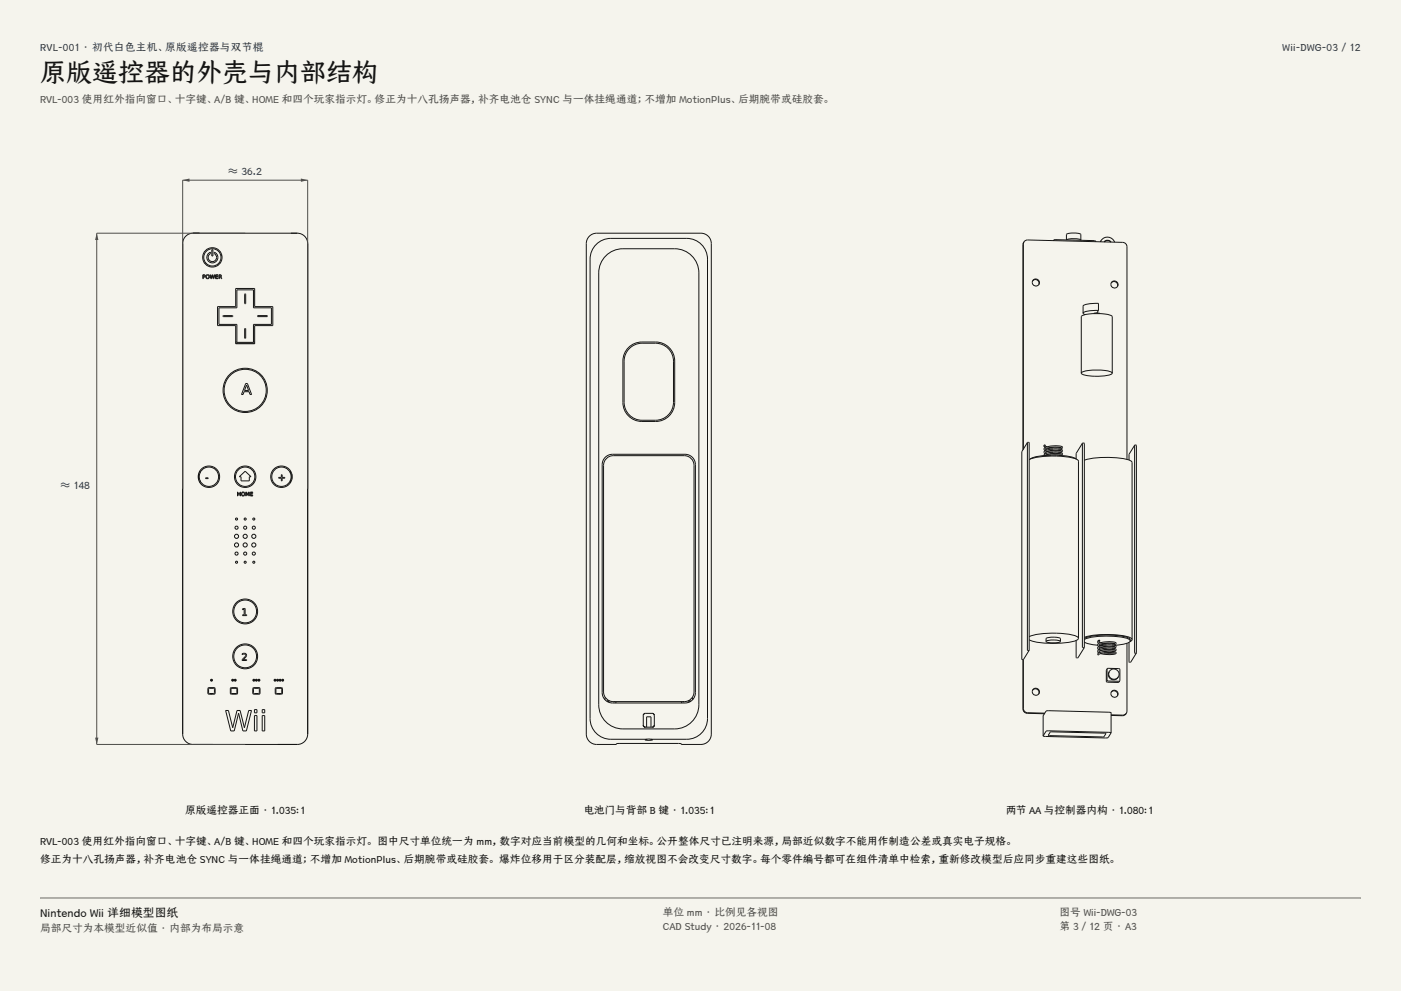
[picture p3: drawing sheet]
<svg xmlns="http://www.w3.org/2000/svg" width="420mm" height="297mm" viewBox="0 0 420 297" stroke-linecap="round" stroke-linejoin="round" font-family="sans-serif">
<g fill="#f5f4ed">
<path d="M0 0h420v297h-420z"/>
<path d="M12 12h396v275h-396z"/>
</g>
<g fill="none" stroke="#141413" stroke-width=".3">
<path d="M57.7 69.9h.1M57.9 69.9a3.1 3.1 0 0 0-3.1 3.1v147a3.1 3.1 0 0 0 3.1 3.1h31.2a3.1 3.1 0 0 0 3.1-3.1v-147a3.1 3.1 0 0 0-3.1-3.1M57.9 69.9h1.9M57.9 69.9h31.2M61.6 78.7l-.2 .2M62.7 75.8l.4-.2v.4a1.26 1.26 0 0 0-.4 1.9 1.26 1.26 0 0 0 1.9 0 1.26 1.26 0 0 0-.4-1.9v-.4a1.66 1.66 0 0 1 .9 2.4 1.66 1.66 0 0 1-2.5 .4 1.66 1.66 0 0 1 .1-2.6zM63.5 74.9h.3v1.8h-.3zM66.5 76.6h-.3M87.2 69.9h1.9M89.3 69.9h.1M60.8 82.3h.4a.38 .38 0 0 1 .3 .5 .38 .38 0 0 1-.5 .2l-.2 .5zM61 82.5h.3v.4h-.3z"/>
<path d="M62.9 82.3l.4 1 .3-1h.1l.3 1 .4-1-.3 1.2h-.2l-.2-1-.3 1h-.2zM64.6 82.3h.7l-.5 .2v.3h.5l-.5 .2v.4l.6 .1h-.8zM65.2 91.9h5.5v-5.4h5.6v5.4h5.5v5.7h-5.5v5.4h-5.6v-5.4h-5.5zM65.6 82.3h.4a.33 .33 0 0 1 .4 .3 .33 .33 0 0 1-.2 .4l.3 .5-.6-.5-.3 .5zM65.6 92.3h5.4v-5.4h5v5.4h5.4v4.9h-5.4v5.4h-5v-5.4h-5.4zM65.8 82.5h.3v.3l-.3 .1zM66.9 94.6h2.8l.1 .2-2.9 .1zM73.3 88.2h.4l-.1 2.8-.3-.1zM73.4 98.5h.3l-.1 2.9h-.2zM73.4 88.1l-.1 .1M77.2 94.6h2.9v.2l-2.8 .1zM70.7 102.9h5.6"/>
<path d="M71 102.5l-.3 .1M73.3 101.3l.1 .1M73.7 114.9h.5l1.2 3.3h-.4l-.3-.8h-1.5l-.3 .8h-.5zM73.9 115.4l.6 1.6h-1.2zM76 102.5l.3 .1M59.5 142.1v1.6M59.9 141.1v.7M59.9 144v.6M61.6 143.2h.8v.2h-.8zM71.2 147.5h.2v.4h.5v-.4h.2v1.1h-.2v-.5h-.5v.5h-.2zM71.7 142.9l1.8-1.7 1.8 1.7h-.6v1.2h-2.4v-1.2zM73.7 147.5h.2l.3 .8 .3-.8h.2v1.1h-.1v-1l-.3 .8-.5-.8v1h-.1z"/>
<path d="M75 147.5h.8l-.6 .1v.3h.6l-.6 .2v.4l.6 .1h-.8zM84.3 142.3h.3v.8h.8v.2h-.8v.8h-.3v-.8h-.8v-.2h.8zM87.1 141.1v.7M87.1 144v.6M87.5 142.1v1.6M72.6 195.9a.81 .81 0 0 1 1.3 .2 .81 .81 0 0 1-.6 1.2l-.4 .4h1v.3h-1.3l.7-1a.55 .55 0 0 0 .2-.9 .55 .55 0 0 0-.9 .1zM72.7 182.5l.8-.1v1.8h.5v.3h-1.3v-.3h.5v-1.6l-.5 .1zM62.3 207.6h.2M62.4 206.2l1.9-.1 .2 1.8-2 .1zM62.7 206.3h1.5l.1 1.4-1.6 .1zM63.1 207.8l.3 .2M67.6 212.9h.9l1.3 5.2 1.2-5.2h1l1.3 5.2 1.3-5.2h.8l-1.5 6.2h-1.1l-1.3-5.4-1.3 5.4h-1z"/>
<path d="M69.1 206.2l2-.1 .1 1.8-2 .1zM69.4 206.3h1.5l.1 1.4-1.6 .1zM75.8 206.2l2-.1 .1 1.8-2 .1zM76.1 206.3h1.5l.1 1.4-1.6 .1zM76.3 214.5h.7v4.6h-.7zM76.3 212.7h.7v.9h-.7zM78.6 214.5h.8v4.6h-.8zM78.6 212.7h.8v.9h-.8zM82.5 206.2l2-.1 .1 1.8-1.9 .1zM82.8 206.3h1.5l.1 1.4-1.6 .1zM83.9 207.8l-.3 .2M84.7 207.6h-.2"/>
<circle cx="63.7" cy="77.1" r="2.91"/>
<circle cx="63.7" cy="77.1" r="2.6"/>
<circle cx="62.2" cy="82.9" r=".58"/>
<circle cx="62.3" cy="82.9" r=".45"/>
<circle cx="73.5" cy="117" r="6.3"/>
<circle cx="73.5" cy="117" r="6.6"/>
<circle cx="62.6" cy="142.9" r="3.2"/>
<circle cx="62.6" cy="142.9" r="2.91"/>
<circle cx="70.9" cy="158.1" r=".47"/>
<circle cx="70.9" cy="155.6" r=".31"/>
<circle cx="72.9" cy="148" r=".58"/>
<circle cx="72.9" cy="148" r=".45"/>
<circle cx="73.5" cy="142.9" r="3.2"/>
<circle cx="73.5" cy="142.9" r="2.91"/>
<circle cx="73.5" cy="158.1" r=".47"/>
<circle cx="73.5" cy="155.6" r=".31"/>
<circle cx="76.1" cy="158.1" r=".47"/>
<circle cx="76.1" cy="155.6" r=".31"/>
<circle cx="84.4" cy="142.9" r="3.2"/>
<circle cx="84.4" cy="142.9" r="2.91"/>
<circle cx="70.9" cy="160.7" r=".62"/>
<circle cx="70.9" cy="163.3" r=".62"/>
<circle cx="70.9" cy="165.9" r=".47"/>
<circle cx="70.9" cy="168.5" r=".31"/>
<circle cx="73.5" cy="160.7" r=".62"/>
<circle cx="73.5" cy="163.3" r=".62"/>
<circle cx="73.5" cy="165.9" r=".47"/>
<circle cx="73.5" cy="168.5" r=".31"/>
<circle cx="76.1" cy="160.7" r=".62"/>
<circle cx="76.1" cy="163.3" r=".62"/>
<circle cx="76.1" cy="165.9" r=".47"/>
<circle cx="76.1" cy="168.5" r=".31"/>
<circle cx="73.5" cy="183.3" r="3.7"/>
<circle cx="73.5" cy="196.7" r="3.7"/>
<circle cx="73.5" cy="183.3" r="3.4"/>
<circle cx="73.5" cy="196.7" r="3.4"/>
<circle cx="63.4" cy="203.9" r=".28"/>
<circle cx="63.4" cy="203.9" r=".15"/>
<circle cx="69.8" cy="203.9" r=".28"/>
<circle cx="69.8" cy="203.9" r=".15"/>
<circle cx="70.5" cy="203.9" r=".28"/>
<circle cx="70.5" cy="203.9" r=".15"/>
<circle cx="76.1" cy="203.9" r=".28"/>
<circle cx="76.1" cy="203.9" r=".15"/>
<circle cx="76.9" cy="203.9" r=".28"/>
<circle cx="76.9" cy="203.9" r=".15"/>
<circle cx="77.6" cy="203.9" r=".28"/>
<circle cx="77.6" cy="203.9" r=".15"/>
<circle cx="82.4" cy="203.9" r=".28"/>
<circle cx="82.4" cy="203.9" r=".15"/>
<circle cx="83.2" cy="203.9" r=".28"/>
<circle cx="83.2" cy="203.9" r=".15"/>
<circle cx="84" cy="203.9" r=".28"/>
<circle cx="84" cy="203.9" r=".15"/>
<circle cx="84.7" cy="203.9" r=".28"/>
<circle cx="84.7" cy="203.9" r=".15"/>
</g>
<path d="M54.8 146.5v-92.5h37.4v92.5" fill="none" stroke="#504e49" stroke-width=".3"/>
<g fill="#504e49">
<path d="M54.8 54l2-.5v1z"/>
<path d="M90.2 53.5l2 .5-2 .5z"/>
</g>
<path d="M73.5 69.9h-44.5v153.2h44.5" fill="none" stroke="#504e49" stroke-width=".3"/>
<g fill="#504e49">
<path d="M29 69.9l.5 2h-1z"/>
<path d="M28.5 221.1h1l-.5 2z"/>
</g>
<g fill="none" stroke="#141413" stroke-width=".3">
<path d="M176.4 71.1a3.1 3.1 0 0 1 2.5-1.2h31.2a3.1 3.1 0 0 1 3.1 3.1v147a3.1 3.1 0 0 1-3.1 3.1h-5.9v-.2l-.8-.1h-17.8l-.8 .1v.2h-5.9a3.1 3.1 0 0 1-3.1-3.1v-147v-.7zM182 76.3a7.2 7.2 0 0 1 4.7-1.8h15.6a7.2 7.2 0 0 1 7.2 7.3v129.4a7.2 7.2 0 0 1-7.2 7.3h-15.6a7.2 7.2 0 0 1-7.2-7.3v-129.4a7.2 7.2 0 0 1 2.5-5.5zM307 72.5l-.3 .8v61.5M307 72.5l.4-.4 .7-.2 28.5 .7a1.32 1.32 0 0 1 1.2 1.3v63.8M307 72.5l-.2 .7v61.4M315.8 72.1l.5-.3 11.8 .3 .5 .3M315.8 72.1h.1M319.8 70.2l1.4-.3a4.6 4.6 0 0 1 2.8 .4v1.7a5.6 5.6 0 0 0-4.3-.1zM324 72h.1M330.1 72.1l-.2 .4zM330.1 72.1a2.27 2.27 0 0 1 2.2-1 2.27 2.27 0 0 1 1.8 1.5M331.1 72.4v.1a1.24 1.24 0 0 1 1.9 .1"/>
<path d="M309.6 84.2a1.08 1.08 0 0 1 1.4-.3 1.08 1.08 0 0 1 .4 1.4M324.7 93.9l.6 .4M327.9 94l.7-.2 1.1 .2M327.9 94h.1M329.3 93v-2.1l-2.8 .2-1.7 .4-.1 2.4M329.3 93l-2.8 .2-1.3 .3-.5 .4M329.3 93l-.5 .8M329.7 94h.1M333.1 84.8a1.08 1.08 0 0 1 1.4-.3 1.08 1.08 0 0 1 .5 1.4M188.4 104.2a5.7 5.7 0 0 1 4-1.7 11.3 11.3 0 0 1 6.8 .6 5.7 5.7 0 0 1 3.1 5.1v12.4a5.7 5.7 0 0 1-5.7 5.7 11.3 11.3 0 0 1-6.8-.6 5.7 5.7 0 0 1-3.1-5.1v-12.4a5.7 5.7 0 0 1 1.7-4zM188.7 104.4a5.4 5.4 0 0 1 3.8-1.5 10.9 10.9 0 0 1 6.5 .6 5.4 5.4 0 0 1 2.9 4.7v12.4a5.4 5.4 0 0 1-5.4 5.3 10.9 10.9 0 0 1-6.5-.6 5.4 5.4 0 0 1-2.9-4.7v-12.4a5.4 5.4 0 0 1 1.6-3.8zM324.2 111.8v-16.9a7.2 7.2 0 0 1 4.9-.9 6.6 6.6 0 0 1 4.3 .9v16.9"/>
<path d="M324.2 111.8a7.2 7.2 0 0 0 5 1l3.3-.4 .9-.6M324.2 111.8a7.2 7.2 0 0 1 4.9-.9 6.6 6.6 0 0 1 4.3 .9M181.2 137.3a3.1 3.1 0 0 1 2.4-1.2h21.8a3.1 3.1 0 0 1 3.1 3.2v68.3a3.1 3.1 0 0 1-3.1 3.1h-21.8a3.1 3.1 0 0 1-3.1-3.1v-68.3l.1-.8zM306.3 135.4v62.2l.5 .1M306.3 135.3v.1M308 132.6l.5 .1v62.2M308 132.6v62.2l.5 .1M308 132.6l-1.7 2.7M308.5 137.8a24.9 24.9 0 0 1 14.4-.1l.4 .5v53.1M308.8 137.6a18.2 18.2 0 0 1 10-1l2.5 .4 1.4 .6M313 133.5v.3l.3 .3M313 133.5l.1 .2 .3-.1"/>
<path d="M313 133.5l.3-.1 .1 .2M313.4 136.5h.1M313.4 135.5h.1M313.4 134.6h.1M313.4 133.6l.5 .3M313.4 134.6l.5 .3M313.4 133.6h.1M313.4 135.5l.5 .3M313.9 134.3l1.8 .3M313.9 136.2l1.1 .2M313.9 135.3l1.8 .2M314.8 134.1h3.1"/>
<path d="M314.8 136h3.1M314.8 135.1h3.1M317.3 134.6a.97 .97 0 0 0 1.2-.6 6.9 6.9 0 0 0-5.5 .4v.3l.3 .4M317.3 135.5a.97 .97 0 0 0 1.2-.5 6.7 6.7 0 0 0-5.5 .4l.3 .6M317.5 136.5a.64 .64 0 0 0 1-.7 7.3 7.3 0 0 0-5.5 .5v.2M318.2 134v.2a7.9 7.9 0 0 0-4.8 .4M318.2 135v.1a8.1 8.1 0 0 0-4.8 .4M318.2 135.9v.2a7.9 7.9 0 0 0-4.8 .4M324.5 132.8l-1.9 3.1v1.6M324.5 132.8v61.2l.6 .1M324.5 132.8l.6 .1v61.1M325.1 137.9a27.4 27.4 0 0 1 13.6 .1l.7 .6v53.1"/>
<path d="M340.2 133.4l-1.7 2.8v1.7M340.2 133.4l.5 .1v62.2M340.2 133.4l-.1 62.3h.6M306.7 197.7v14.8a1.31 1.31 0 0 0 1.3 1.3l5.1 .1M306.8 197.7v14.6a1.31 1.31 0 0 0 1.3 1.3l5.1 .1M308.5 194.9l-1.7 2.8M308.5 190.8a24.9 24.9 0 0 1 14.4 0l.4 .5M313.6 192.2a5.5 5.5 0 0 1 4.3 0M313.6 192.2a5.6 5.6 0 0 0 4.3 0M313.6 192.2v-.8a5.5 5.5 0 0 1 4.3 0v.8M322.6 191.9v5.2h.6l1.9-3M323.3 191.3a3.2 3.2 0 0 1-2.8 1.2 30.2 30.2 0 0 1-11.2-.4l-.8-.4"/>
<path d="M325.1 191a27.4 27.4 0 0 1 13.6 0l.7 .7M325.1 191.4a23.1 23.1 0 0 1 11.9-.6l1.6 .6 .2 .7M325.1 192.5l1.2 .4 2.7 .5M325.1 191.7a23.1 23.1 0 0 1 11.9-.6l1.6 .6 .2 .4M325.1 194v.1M329.4 194.2l.5 .3M329.4 193.3l.5 .3M329.4 192.3l.5 .3M329.4 192.3h.1M329.4 193.3h.1M329.4 194.2v.1M329.4 191.9l-.4 .4 .4 .5"/>
<path d="M329.4 191.9v.2l.2 .1M329.4 191.9l.3 .1-.1 .2M329.6 193.4l.8 .1M329.6 192.2l-.2 .1M329.9 194l1.8 .2M329.9 193l1.8 .3M329.9 194.9l1.8 .3M330.9 192.8h3.1M330.9 193.8h3.1M330.9 195.7h3.1M330.9 194.7h3.1M333.4 195.2h.2a.64 .64 0 0 0 .9-.7 7.7 7.7 0 0 0-5.4 .4v.5l.3 .3"/>
<path d="M333.4 194.2h.2a.64 .64 0 0 0 .9-.6 7.3 7.3 0 0 0-5.4 .5v.3l.3 .3M333.4 193.3h.2a.64 .64 0 0 0 .9-.7 7.2 7.2 0 0 0-5.4 .6l.3 .6M334.3 195.6v.2a8.9 8.9 0 0 0-5.2 .4 .81 .81 0 0 1 1.1-.8l3.4-.2a.64 .64 0 0 1 .9 .7 8.7 8.7 0 0 1-4.6 0M334.3 194.6v.2a7.7 7.7 0 0 0-4.9 .4l.5 .3M334.3 193.7v.2a8.1 8.1 0 0 0-4.9 .4M334.3 192.7v.2a8 8 0 0 0-4.9 .4M337.8 192.8v20.3l-.1 .6M338.5 192.5v5.9h.5l1.7-2.7M338.8 192.1a4.4 4.4 0 0 1-3.5 1.2l-1.2 .1M339.4 191.7l-.7 .6M181.5 209l-.1 .7M182.4 209.9l-.4 .3"/>
<path d="M182.7 210.1l-.5 .3M183.8 210.3a2.9 2.9 0 0 1-2.9-2.9v-67.9a2.9 2.9 0 0 1 2.9-2.9h21.4a2.9 2.9 0 0 1 2.9 2.9v67.9a2.9 2.9 0 0 1-2.9 2.9M183.8 210.3h21.4M183.9 210.3l.2 .1 .1-.1M184.8 210.3l-.3 .4M192.8 217.3l.3 .5 .4 .1M192.8 217.3l.2 .5 .5 .1M192.8 217.3v-2.9l.2-.4 .5-.2 2.5 .2 .2 .4v2.9M193.5 217.9h2M193.8 217.9v-3.1h1.4v3.1M195.5 217.9h.1M196.2 217.3l-.3 .5-.4 .1"/>
<path d="M196.2 217.3l-.2 .5-.5 .1M204.2 210.3l.3 .4M204.8 210.3l.1 .1 .2-.1M206.3 210.1l.5 .3M206.6 209.9l.4 .3M207.5 209l.1 .7M309.6 206.8a1.08 1.08 0 0 1 1.4-.2 1.08 1.08 0 0 1 .4 1.4M312.7 214.5v.1M312.7 214.5v6.1M331.6 219.8l-.6 1-.3 .1-16.5-.5M331.6 219.8h.1M331.6 219.8l-16.5-.5-.3 .1-.5 1"/>
<path d="M331.9 200.4l-.2 .6 .1 3.4 3.4 .1 .5-.5M331.9 200.4h3.7l.1 .3v3.3M331.9 200.4v3.4l.1 .3 3.7-.1M332.6 201.2a1.57 1.57 0 0 0 .4 2.3 1.57 1.57 0 0 0 2.3-.6M332.6 201.2a1.57 1.57 0 0 0 .5 2.1 1.57 1.57 0 0 0 2.2-.4M332.6 201.2a1.57 1.57 0 0 1 2.1-.5 1.57 1.57 0 0 1 .6 2.2M333.1 219.6l-.9 1.4-.4 .2-19.1-.6M333.1 219.6l-19.1-.6-.4 .2-.9 1.3M333.1 213.6h.1M333.1 213.6l-19.1-.6-.4 .1-.9 1.4M333.1 213.6v6M333.1 207.4a1.08 1.08 0 0 1 1.4-.2 1.08 1.08 0 0 1 .5 1.4"/>
<path d="M337.7 213.7l-.9 .8-3.7-.1M337.7 213.7l-.8 .6-3.8-.1M194 221.6h1M194 221.6h-10.9a6.2 6.2 0 0 1-6.2-6.3v-137.6a6.2 6.2 0 0 1 6.2-6.3h22.8a6.2 6.2 0 0 1 6.2 6.3v137.6a6.2 6.2 0 0 1-6.2 6.3h-10.9M194 221.6l-.6 .1 1.1 .2 1.1-.2-.6-.1M312.7 220.5v.1M314.3 220.4h-.1"/>
<circle cx="310.5" cy="84.7" r="1.07"/>
<circle cx="334.1" cy="85.3" r="1.07"/>
<circle cx="310.5" cy="207.3" r="1.08"/>
<circle cx="334.1" cy="207.9" r="1.07"/>
</g>
<path d="M12 269.3h396zM12 269h396v.3h-396z" fill-rule="evenodd" fill="#504e49"/>
<text font-size="7.8" fill="#141413" x="12" y="24.7">原版遥控器的外壳与内部结构</text>
<text font-size="3.5" fill="#141413" x="12" y="274.9">Nintendo Wii 详细模型图纸</text>
<g font-size="3.2" fill="#1b365d">
<text x="12" y="15.3">RVL-001 · 初代白色主机、原版遥控器与双节棍</text>
<text x="384.5" y="15.3">Wii-DWG-03 / 12</text>
<text x="68.4" y="52.4">≈ 36.2</text>
<text x="18.1" y="146.5">≈ 148</text>
</g>
<g font-size="3.2" fill="#504e49">
<text x="12" y="30.9">RVL-003 使用红外指向窗口、十字键、A/B 键、HOME 和四个玩家指示灯。修正为十八孔扬声器，补齐电池仓 SYNC 与一体挂绳通道；不增加 MotionPlus、后期腕带或硅胶套。</text>
<text x="198.7" y="274.5">单位 mm · 比例见各视图</text>
<text x="317.6" y="274.5">图号 Wii-DWG-03</text>
<text x="12" y="279.3">局部尺寸为本模型近似值 · 内部为布局示意</text>
<text x="198.7" y="278.8">CAD Study · 2026-11-08</text>
<text x="317.6" y="278.8">第 3 / 12 页 · A3</text>
</g>
<g font-size="3.2" fill="#141413">
<text x="55.5" y="244">原版遥控器正面 · 1.035:1</text>
<text x="174.9" y="244">电池门与背部 B 键 · 1.035:1</text>
<text x="301.3" y="244">两节 AA 与控制器内构 · 1.080:1</text>
<text x="12" y="253.3">RVL-003 使用红外指向窗口、十字键、A/B 键、HOME 和四个玩家指示灯。 图中尺寸单位统一为 mm，数字对应当前模型的几何和坐标。公开整体尺寸已注明来源，局部近似数字不能用作制造公差或真实电子规格。</text>
<text x="12" y="258.6">修正为十八孔扬声器，补齐电池仓 SYNC 与一体挂绳通道；不增加 MotionPlus、后期腕带或硅胶套。 爆炸位移用于区分装配层，缩放视图不会改变尺寸数字。每个零件编号都可在组件清单中检索，重新修改模型后应同步重建这些图纸。</text>
</g>
</svg>
